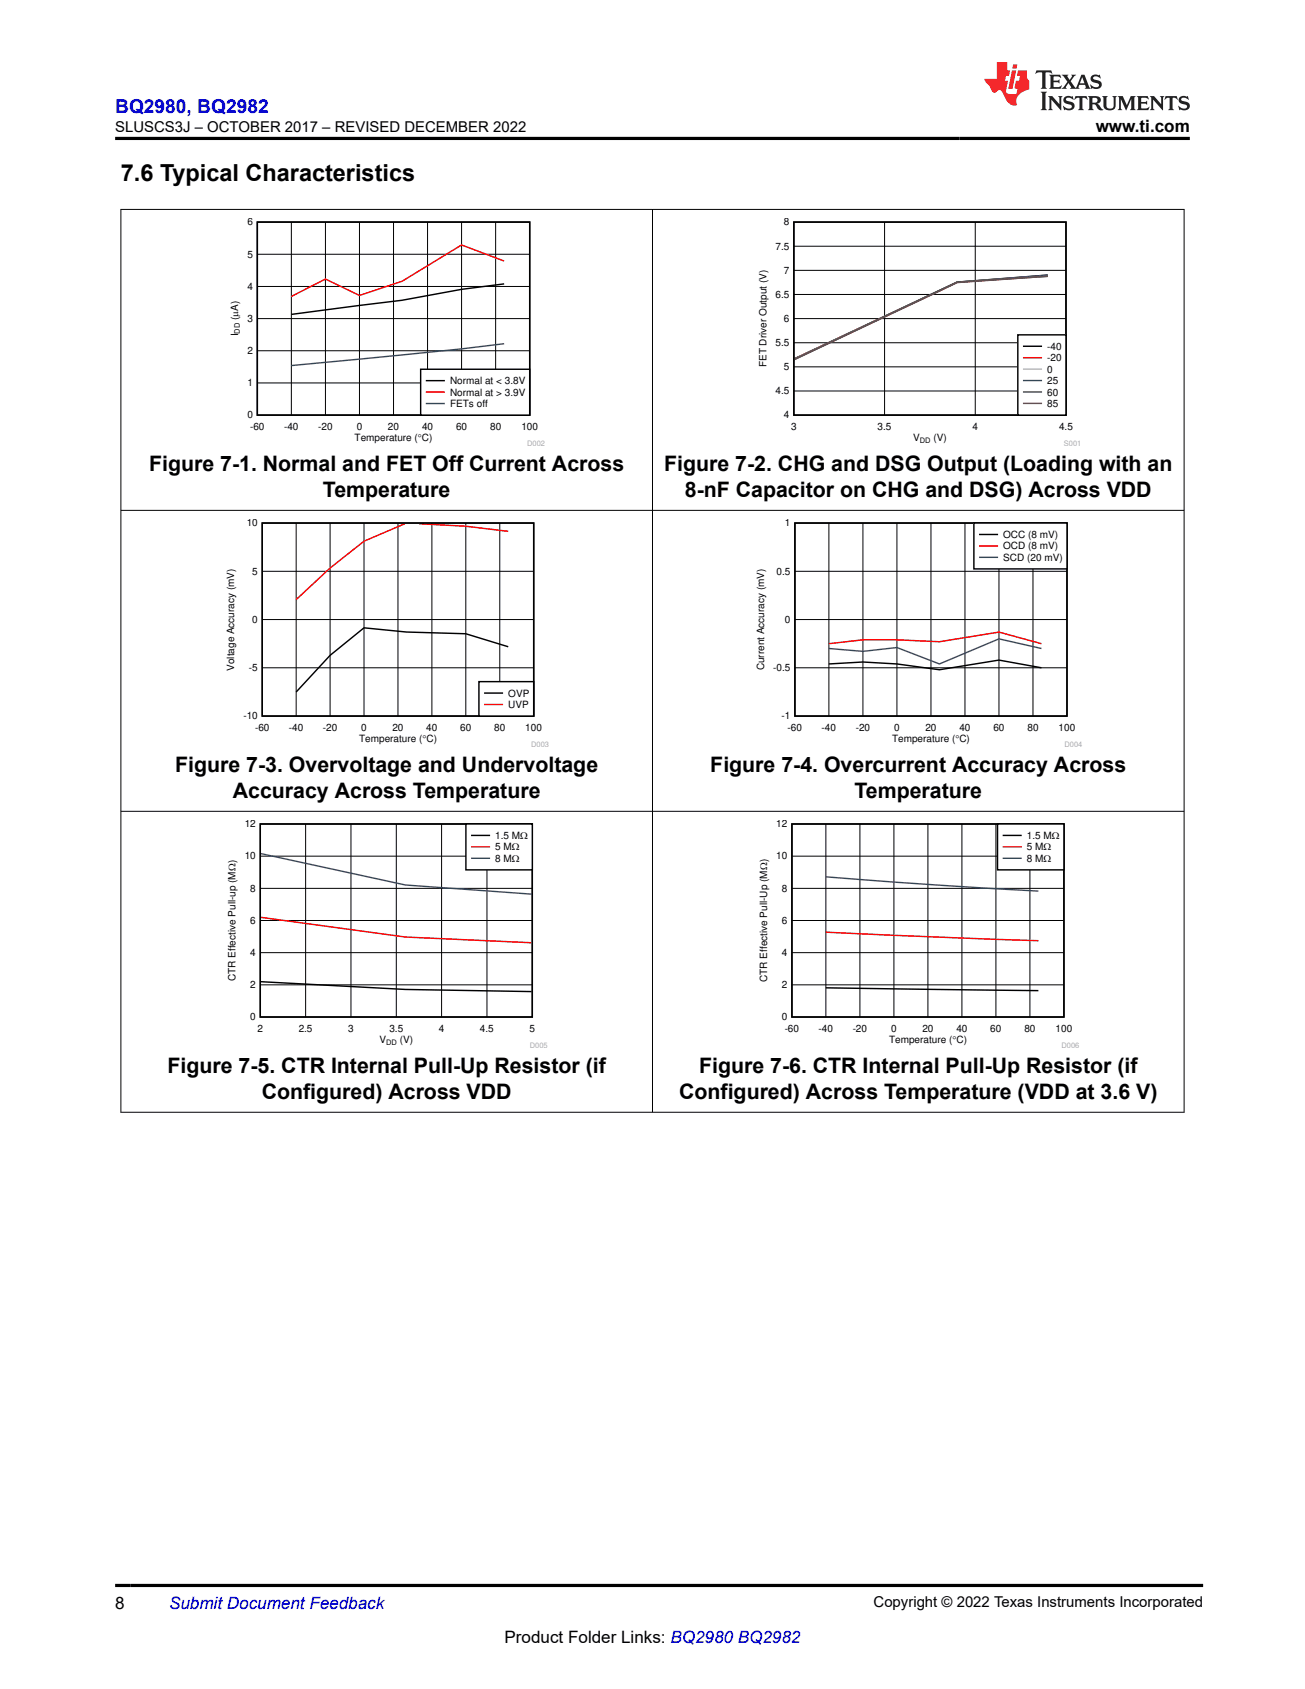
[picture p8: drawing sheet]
<svg xmlns="http://www.w3.org/2000/svg" width="216mm" height="279mm" viewBox="0 0 216 279" stroke-linecap="round" stroke-linejoin="round" font-family="sans-serif">
<path d="M42.6 36.7h45v32h-45zM83.4 47l-7 .9-9.9 1.8-18.3 2.3" fill="none" stroke="#000" stroke-width=".24"/>
<path d="M48.2 36.7v32M53.8 36.7v32M59.5 36.7v32M65.1 36.7v32M70.7 36.7v32M76.4 36.7v32M82 36.7v32M42.6 58h45M42.6 52.7h45M42.6 47.4h45M42.6 42.1h45M42.6 63.3h45" fill="none" stroke="#000" stroke-width=".17"/>
<path d="M83.4 43.2l-7-2.7-9.9 6-7 2.4-5.7-2.7-5.6 2.8" fill="none" stroke="#f00" stroke-width=".24"/>
<path d="M83.4 56.9l-7 .8-28.2 2.8" fill="none" stroke="#295c75" stroke-width=".24"/>
<path d="M69.6 61.1h18v7.6h-18z" fill-rule="evenodd" fill="#fff"/>
<path d="M69.6 61.1h18v7.6h-18zM70.6 63h2.9" fill="none" stroke="#000" stroke-width=".24"/>
<path d="M70.6 64.9h2.9" fill="none" stroke="#f00" stroke-width=".24"/>
<path d="M70.6 66.8h2.9" fill="none" stroke="#295c75" stroke-width=".24"/>
<path d="M125.2 36.1h53.5v37.6h-53.5z" fill-rule="evenodd" fill="#fff"/>
<path d="M131.3 36.7h45.1v32h-45.1zM173.4 45.5l-15.1 1.2-26.8 12.6" fill="none" stroke="#000" stroke-width=".24"/>
<path d="M146.3 36.7v32M161.3 36.7v32M131.3 56.7h45.1M131.3 52.7h45.1M131.3 48.7h45.1M131.3 44.7h45.1M131.3 40.7h45.1M131.3 64.7h45.1M131.3 60.7h45.1" fill="none" stroke="#000" stroke-width=".17"/>
<path d="M173.4 45.6l-15.1 1.1-26.8 12.6" fill="none" stroke="#f00" stroke-width=".24"/>
<path d="M173.4 45.6l-15.1 1.1-26.8 12.7" fill="none" stroke="#b8b8b8" stroke-width=".24"/>
<path d="M173.4 45.5l-15.1 1.2-26.8 12.7" fill="none" stroke="#295c75" stroke-width=".24"/>
<path d="M173.4 45.7l-15.1 1-26.8 12.8" fill="none" stroke="#286b48" stroke-width=".24"/>
<path d="M173.4 45.7l-15.1 1-26.8 12.8" fill="none" stroke="#9d3939" stroke-width=".24"/>
<path d="M168.4 55.4h8v13.3h-8z" fill-rule="evenodd" fill="#fff"/>
<path d="M168.4 55.4h8v13.3h-8zM169.4 57.3h2.9" fill="none" stroke="#000" stroke-width=".24"/>
<path d="M169.4 59.2h2.9" fill="none" stroke="#f00" stroke-width=".24"/>
<path d="M169.4 61.1h2.9" fill="none" stroke="#b8b8b8" stroke-width=".24"/>
<path d="M169.4 63h2.9" fill="none" stroke="#295c75" stroke-width=".24"/>
<path d="M169.4 64.8h2.9" fill="none" stroke="#286b48" stroke-width=".24"/>
<path d="M169.4 66.7h2.9" fill="none" stroke="#9d3939" stroke-width=".24"/>
<path d="M37.2 85.8h53.6v37.7h-53.6z" fill-rule="evenodd" fill="#fff"/>
<path d="M43.4 86.5h44.9v32h-44.9zM84.1 107l-7-2.2-9.9-.2-7-.7-5.6 4.5-5.6 6.1" fill="none" stroke="#000" stroke-width=".24"/>
<path d="M43.4 94.5h44.9M49 86.5v32M54.6 86.5v32M60.2 86.5v32M65.8 86.5v32M71.5 86.5v32M77.1 86.5v32M82.7 86.5v32M43.4 110.5h44.9M43.4 102.5h44.9" fill="none" stroke="#000" stroke-width=".17"/>
<path d="M67 86.6l-6.8 2.9-5.6 4.5-5.6 5.2M69.4 86.6l7.7 .5 7 .8" fill="none" stroke="#f00" stroke-width=".24"/>
<path d="M79.2 112.8h9.1v5.7h-9.1z" fill-rule="evenodd" fill="#fff"/>
<path d="M79.2 112.8h9.1v5.7h-9.1zM80.2 114.7h2.9" fill="none" stroke="#000" stroke-width=".24"/>
<path d="M80.2 116.5h2.9" fill="none" stroke="#f00" stroke-width=".24"/>
<path d="M124.8 85.8h54.3v37.7h-54.3z" fill-rule="evenodd" fill="#fff"/>
<path d="M131.5 86.5h45v32h-45zM137.1 109.8l5.7-.3 5.6 .3 7 1 9.9-1.6 7 1.3" fill="none" stroke="#000" stroke-width=".24"/>
<path d="M131.5 94.5h45M137.1 86.5v32M142.8 86.5v32M148.4 86.5v32M154 86.5v32M159.6 86.5v32M165.3 86.5v32M170.9 86.5v32M131.5 110.5h45M131.5 102.5h45" fill="none" stroke="#000" stroke-width=".17"/>
<path d="M137.1 106.5l5.7-.7h5.6l7 .4 9.9-1.6 7 1.9" fill="none" stroke="#f00" stroke-width=".24"/>
<path d="M137.1 107.3l5.7 .5 5.6-.7 7 2.7 9.9-4.1 7 1.6" fill="none" stroke="#295c75" stroke-width=".24"/>
<path d="M161.1 86.5h15.4v7.6h-15.4z" fill-rule="evenodd" fill="#fff"/>
<path d="M161.1 86.5h15.4v7.6h-15.4zM162.1 88.4h2.9" fill="none" stroke="#000" stroke-width=".24"/>
<path d="M162.1 90.3h2.9" fill="none" stroke="#f00" stroke-width=".24"/>
<path d="M162.1 92.2h2.9" fill="none" stroke="#295c75" stroke-width=".24"/>
<path d="M37.4 135.6h53.2v37.7h-53.2z" fill-rule="evenodd" fill="#fff"/>
<path d="M43.1 136.3h45v31.9h-45zM43.2 162.4l23.9 1.3 20.8 .3" fill="none" stroke="#000" stroke-width=".24"/>
<path d="M50.6 136.3v31.9M58.1 136.3v31.9M65.6 136.3v31.9M73.1 136.3v31.9M80.6 136.3v31.9M43.1 157.6h45M43.1 152.3h45M43.1 147h45M43.1 141.6h45M43.1 162.9h45" fill="none" stroke="#000" stroke-width=".17"/>
<path d="M43.2 151.7l23.9 3.3 20.8 1" fill="none" stroke="#f00" stroke-width=".24"/>
<path d="M43.2 141.2l23.9 5.2 20.8 1.5" fill="none" stroke="#295c75" stroke-width=".24"/>
<path d="M77.1 136.3h11v7.6h-11z" fill-rule="evenodd" fill="#fff"/>
<path d="M77.1 136.3h11v7.6h-11zM78.1 138.2h2.9" fill="none" stroke="#000" stroke-width=".24"/>
<path d="M78.1 140.1h2.9" fill="none" stroke="#f00" stroke-width=".24"/>
<path d="M78.1 142h2.9" fill="none" stroke="#295c75" stroke-width=".24"/>
<path d="M125.3 135.6h53.3v37.7h-53.3z" fill-rule="evenodd" fill="#fff"/>
<path d="M131 136.3h45v31.9h-45zM136.6 163.4l35.2 .5" fill="none" stroke="#000" stroke-width=".24"/>
<path d="M136.6 136.3v31.9M142.3 136.3v31.9M147.9 136.3v31.9M153.5 136.3v31.9M159.1 136.3v31.9M164.8 136.3v31.9M170.4 136.3v31.9M131 157.6h45M131 152.3h45M131 147h45M131 141.6h45M131 162.9h45" fill="none" stroke="#000" stroke-width=".17"/>
<path d="M136.6 154.2l35.2 1.4" fill="none" stroke="#f00" stroke-width=".24"/>
<path d="M136.6 145l18.3 1.4 16.9 1" fill="none" stroke="#295c75" stroke-width=".24"/>
<path d="M165 136.3h11v7.6h-11z" fill-rule="evenodd" fill="#fff"/>
<path d="M165 136.3h11v7.6h-11zM166 138.2h2.9" fill="none" stroke="#000" stroke-width=".24"/>
<path d="M166 140.1h2.9" fill="none" stroke="#f00" stroke-width=".24"/>
<path d="M166 142h2.9" fill="none" stroke="#295c75" stroke-width=".24"/>
<path d="M19.9 34.6h176.1M20 34.6v149.5M107.9 34.6v149.5M195.9 34.6v149.5M19.9 84.4h176.1M19.9 134.2h176.1M19.9 184h176.1" fill="none" stroke="#000" stroke-width=".17"/>
<path d="M171.5 11.6l-.2 .6a1.04 1.04 0 0 1 1.1-.2v2.3l-.2 .4h1l-.2-.4v-2.2a.65 .65 0 0 1 .9 0l.2 .1-.2-.6zM173.6 12.4l.2 .3v1.6l-.2 .4h1.9l.1-.6a1.17 1.17 0 0 1-1.3 .3v-.8h.6l.4 .2v-.7l-.4 .2h-.6v-.5l.2-.2a1 1 0 0 1 1 .3l-.1-.5zM175.7 12.4l.9 1.1-1 1.2h.9l-.2-.2 .5-.8 .4 .8-.2 .2h1.6l-.2-.2 .2-.5h.9l.1 .5-.1 .2h.9l-.2-.4-.8-1.9h-.5l-.9 2.1-.9-1.1 .9-1h-.8l.2 .2-.4 .6-.4-.6 .2-.2zM179 12.8l.4 1h-.7zM180.7 12.5a.65 .65 0 0 0-.2 .7 .65 .65 0 0 0 .6 .5l.6 .1 .1 .3a.79 .79 0 0 1-.7 .4 .79 .79 0 0 1-.7-.5l.1 .7 .2-.1a.93 .93 0 0 0 1.1 0 .93 .93 0 0 0 .4-.9 1.46 1.46 0 0 0-1.2-.6l-.1-.3a1.09 1.09 0 0 1 1.2 .2l-.2-.6h-.2a1.05 1.05 0 0 0-1 .1zM172.2 15.2l.2 .4v2.2l-.2 .4h1l-.2-.4v-2.2l.2-.4zM173.4 15.9l.2 .4v1.5l-.2 .4h.8l-.3-.4 .1-1.3 1.6 1.8v-2l.2-.4h-.7l.1 .2 .1 1.1-1.2-1.3zM176.2 16a.65 .65 0 0 0-.2 .8 .65 .65 0 0 0 .6 .4l.6 .2 .1 .2a.79 .79 0 0 1-.7 .4 .79 .79 0 0 1-.7-.5l.1 .7 .2-.1a.93 .93 0 0 0 1.1 .1 .93 .93 0 0 0 .4-1 1.46 1.46 0 0 0-1.2-.5l-.1-.4a1.09 1.09 0 0 1 1.2 .2l-.1-.6-.2 .1-.5-.1zM177.9 15.9l-.1 .6a.63 .63 0 0 1 .8-.3v1.6l-.3 .4h1l-.2-.4v-1.6a.81 .81 0 0 1 .9 .3l-.2-.6zM180 15.9l.2 .4v1.5l-.2 .4h1l-.2-.2-.1-.7h.3a.87 .87 0 0 1 .6 .7 .64 .64 0 0 0 .9 .1l-.2-.1-.5-.7-.3-.1a.61 .61 0 0 0 .6-.6 .61 .61 0 0 0-.5-.7zM180.8 16.2h.1a.47 .47 0 0 1 .5 .1 .47 .47 0 0 1 .1 .5l-.1 .1-.7 .1zM182.3 15.9l.2 .2a2.27 2.27 0 0 0 .4 2 1.04 1.04 0 0 0 1.7-.7v-1.3l.2-.2h-.8l.2 .4v1.1a.6 .6 0 0 1-.6 .6 .6 .6 0 0 1-.6-.6v-1.1l.3-.4zM184.9 15.9l.2 .4v1.5l-.2 .4h.8l-.3-.4v-1.4l.9 1.9 .9-1.9v1.4l-.3 .4h1l-.2-.4v-1.5l.2-.4h-.8l-.7 1.5-.6-1.5zM188.1 15.9l.2 .4v1.5l-.2 .4h1.9l.1-.6a1.17 1.17 0 0 1-1.3 .3v-.8h.6l.4 .2v-.6l-.4 .2h-.6v-.6l.2-.1a1.01 1.01 0 0 1 1 .3l-.1-.6zM190.2 15.9l.3 .4v1.5l-.3 .4h.8l-.2-.4v-1.3l1.6 1.8v-2l.2-.4h-.7l.2 .2v1.1l-1.2-1.3zM192.8 15.9l-.1 .6a.63 .63 0 0 1 .8-.3v1.6l-.3 .4h1l-.2-.4v-1.6a.81 .81 0 0 1 .9 .3l-.2-.6zM195.2 16a.65 .65 0 0 0-.2 .8 .65 .65 0 0 0 .6 .4l.6 .2 .2 .2a.79 .79 0 0 1-.7 .4 .79 .79 0 0 1-.7-.5l.1 .7 .2-.1a.93 .93 0 0 0 1 .1 .93 .93 0 0 0 .5-1 1.46 1.46 0 0 0-1.3-.5v-.4a1.09 1.09 0 0 1 1.2 .2l-.2-.6-.2 .1-.5-.1z" fill="#231f20"/>
<path d="M164.9 10.3v2.7h-2a1.67 1.67 0 0 0 .7 1.1l.2 .3a1.21 1.21 0 0 0 .7 1l.3-.1a.59 .59 0 0 1 .5-.4 .59 .59 0 0 1 .5 .3l.4 .8a1.73 1.73 0 0 0 2 1.4 1.76 1.76 0 0 1 1.1-2.3l1-.3-.1-1.5a1.59 1.59 0 0 1-.3-1.7h-1.5l-.2 .9h.6l-.2 .9h-.5l-.2 .9v.3l.4 .1-.1 .9h-.7a.73 .73 0 0 1-1-.7l.3-1.5h-.5l.1-.9h.5l.2-.9h-.5v-1.3zM167.4 11.6l-.6 3.1h.7l.6-3.1zM167.6 10.7l-.1 .6h.7l.1-.6z" fill="#ed1c24"/>
<path d="M19 22.9h177.8M19 262.3h180" fill="none" stroke="#000" stroke-width=".53"/>
<text font-size="3.9" x="20" y="29.9">7.6 Typical Characteristics</text>
<g font-size="3.5">
<text x="24.7" y="78">Figure 7-1. Normal and FET Off Current Across</text>
<text x="109.9" y="78">Figure 7-2. CHG and DSG Output (Loading with an</text>
<text x="53.4" y="82.2">Temperature</text>
<text x="113.3" y="82.2">8-nF Capacitor on CHG and DSG) Across VDD</text>
<text x="29" y="127.8">Figure 7-3. Overvoltage and Undervoltage</text>
<text x="38.5" y="132">Accuracy Across Temperature</text>
<text x="117.5" y="127.8">Figure 7-4. Overcurrent Accuracy Across</text>
<text x="141.4" y="132">Temperature</text>
<text x="27.7" y="177.5">Figure 7-5. CTR Internal Pull-Up Resistor (if</text>
<text x="115.7" y="177.5">Figure 7-6. CTR Internal Pull-Up Resistor (if</text>
<text x="43.3" y="181.8">Configured) Across VDD</text>
<text x="112.4" y="181.8">Configured) Across Temperature (VDD at 3.6 V)</text>
</g>
<text font-size="3.2" fill="#00f" x="19" y="18.7">BQ2980, BQ2982</text>
<g font-size="2.8">
<text x="181.3" y="21.8">www.ti.com</text>
<text x="19" y="266.1">8</text>
<text x="83.5" y="271.7">Product Folder Links: BQ2980 BQ2982</text>
</g>
<text font-size="2.8" fill="#00f" x="28" y="266.1">Submit Document Feedback</text>
<g font-size="2.5">
<text x="19" y="21.9">SLUSCS3J – OCTOBER 2017 – REVISED DECEMBER 2022</text>
<text x="144.5" y="265.8">Copyright © 2022 Texas Instruments Incorporated</text>
</g>
<g font-size="1.7">
<text x="40.9" y="37.3">6</text>
<text x="128.3" y="41.3">7.5</text>
<text x="129.7" y="37.3">8</text>
<text x="40.9" y="47.9">4</text>
<text x="40.9" y="42.6">5</text>
<text x="129.7" y="45.3">7</text>
<text x="39.4" y="52.9" transform="rotate(-90 39.4 52.9)">(PA)</text>
<text x="40.9" y="53.2">3</text>
<text x="128.3" y="49.3">6.5</text>
<text x="129.7" y="53.2">6</text>
<text x="39.4" y="55.6" transform="rotate(-90 39.4 55.6)">I</text>
<text x="40.9" y="58.6">2</text>
<text x="128.3" y="57.2">5.5</text>
<text x="173.2" y="57.9">-40</text>
<text x="173.2" y="59.8">-20</text>
<text x="40.9" y="63.9">1</text>
<text x="74.5" y="63.6">Normal at &lt; 3.8V</text>
<text x="74.5" y="65.5">Normal at &gt; 3.9V</text>
<text x="126.8" y="60.8" transform="rotate(-90 126.8 60.8)">FET Driver Output (V)</text>
<text x="128.3" y="65.2">4.5</text>
<text x="129.7" y="61.2">5</text>
<text x="173.2" y="61.7">0</text>
<text x="173.2" y="63.5">25</text>
<text x="173.2" y="65.4">60</text>
<text x="40.9" y="69.2">0</text>
<text x="41.4" y="71.1">-60</text>
<text x="47" y="71.1">-40</text>
<text x="52.6" y="71.1">-20</text>
<text x="59" y="71.1">0</text>
<text x="64.2" y="71.1">20</text>
<text x="69.8" y="71.1">40</text>
<text x="74.5" y="67.3">FETs off</text>
<text x="75.4" y="71.1">60</text>
<text x="81.1" y="71.1">80</text>
<text x="86.3" y="71.1">100</text>
<text x="129.7" y="69.2">4</text>
<text x="130.9" y="71.1">3</text>
<text x="145.2" y="71.1">3.5</text>
<text x="160.9" y="71.1">4</text>
<text x="173.2" y="67.3">85</text>
<text x="175.2" y="71.1">4.5</text>
<text x="58.7" y="73">Temperature (qC)</text>
<text x="151.1" y="73">V</text>
<text x="154.4" y="73">(V)</text>
<text x="40.8" y="87.1">10</text>
<text x="129.9" y="87.1">1</text>
<text x="166" y="89">OCC (8 mV)</text>
<text x="41.7" y="95.1">5</text>
<text x="128.5" y="95.1">0.5</text>
<text x="166" y="90.9">OCD (8 mV)</text>
<text x="166" y="92.8">SCD (20 mV)</text>
<text x="41.7" y="103">0</text>
<text x="129.9" y="103">0</text>
<text x="38.8" y="111" transform="rotate(-90 38.8 111)">Voltage Accuracy (mV)</text>
<text x="41.2" y="111">-5</text>
<text x="126.4" y="110.9" transform="rotate(-90 126.4 110.9)">Current Accuracy (mV)</text>
<text x="127.9" y="111">-0.5</text>
<text x="40.3" y="119">-10</text>
<text x="84.1" y="115.2">OVP</text>
<text x="84.1" y="117.1">UVP</text>
<text x="129.3" y="119">-1</text>
<text x="42.2" y="120.9">-60</text>
<text x="47.8" y="120.9">-40</text>
<text x="53.4" y="120.9">-20</text>
<text x="59.4" y="122.8">Temperature (qC)</text>
<text x="59.8" y="120.9">0</text>
<text x="64.9" y="120.9">20</text>
<text x="70.5" y="120.9">40</text>
<text x="76.1" y="120.9">60</text>
<text x="81.8" y="120.9">80</text>
<text x="86.9" y="120.9">100</text>
<text x="130.3" y="120.9">-60</text>
<text x="135.9" y="120.9">-40</text>
<text x="141.6" y="120.9">-20</text>
<text x="147.6" y="122.8">Temperature (qC)</text>
<text x="147.9" y="120.9">0</text>
<text x="153.1" y="120.9">20</text>
<text x="158.7" y="120.9">40</text>
<text x="164.4" y="120.9">60</text>
<text x="170" y="120.9">80</text>
<text x="175.1" y="120.9">100</text>
<text x="40.5" y="136.9">12</text>
<text x="128.4" y="136.9">12</text>
<text x="40.5" y="142.2">10</text>
<text x="81.9" y="138.8">1.5 M:</text>
<text x="81.9" y="140.7">5 M:</text>
<text x="81.9" y="142.6">8 M:</text>
<text x="128.4" y="142.2">10</text>
<text x="169.9" y="138.8">1.5 M:</text>
<text x="169.9" y="140.7">5 M:</text>
<text x="169.9" y="142.6">8 M:</text>
<text x="41.4" y="147.5">8</text>
<text x="129.4" y="147.5">8</text>
<text x="41.4" y="152.8">6</text>
<text x="129.4" y="152.8">6</text>
<text x="41.4" y="158.1">4</text>
<text x="129.4" y="158.1">4</text>
<text x="39" y="162.3" transform="rotate(-90 39 162.3)">CTR Effective Pull-up (M:)</text>
<text x="41.4" y="163.5">2</text>
<text x="126.9" y="162.4" transform="rotate(-90 126.9 162.4)">CTR Effective Pull-Up (M:)</text>
<text x="129.4" y="163.5">2</text>
<text x="41.4" y="168.8">0</text>
<text x="42.6" y="170.7">2</text>
<text x="49.4" y="170.7">2.5</text>
<text x="57.6" y="170.7">3</text>
<text x="62.8" y="172.6">V</text>
<text x="64.4" y="170.7">3.5</text>
<text x="66.1" y="172.6">(V)</text>
<text x="72.6" y="170.7">4</text>
<text x="79.4" y="170.7">4.5</text>
<text x="87.6" y="170.7">5</text>
<text x="129.4" y="168.8">0</text>
<text x="129.8" y="170.7">-60</text>
<text x="135.4" y="170.7">-40</text>
<text x="141.1" y="170.7">-20</text>
<text x="147.1" y="172.6">Temperature (qC)</text>
<text x="147.4" y="170.7">0</text>
<text x="152.6" y="170.7">20</text>
<text x="158.2" y="170.7">40</text>
<text x="163.8" y="170.7">60</text>
<text x="169.5" y="170.7">80</text>
<text x="174.6" y="170.7">100</text>
</g>
<g font-size="1.2">
<text x="39.7" y="55.2" transform="rotate(-90 39.7 55.2)">DD</text>
<text x="152.2" y="73.3">DD</text>
<text x="63.9" y="172.8">DD</text>
</g>
<g font-size="1.2" fill="#a8a8a8">
<text x="87.2" y="73.7">D002</text>
<text x="176" y="73.7">S001</text>
<text x="87.9" y="123.5">D003</text>
<text x="176.1" y="123.5">D004</text>
<text x="87.7" y="173.3">D005</text>
<text x="175.6" y="173.3">D006</text>
</g>
</svg>
